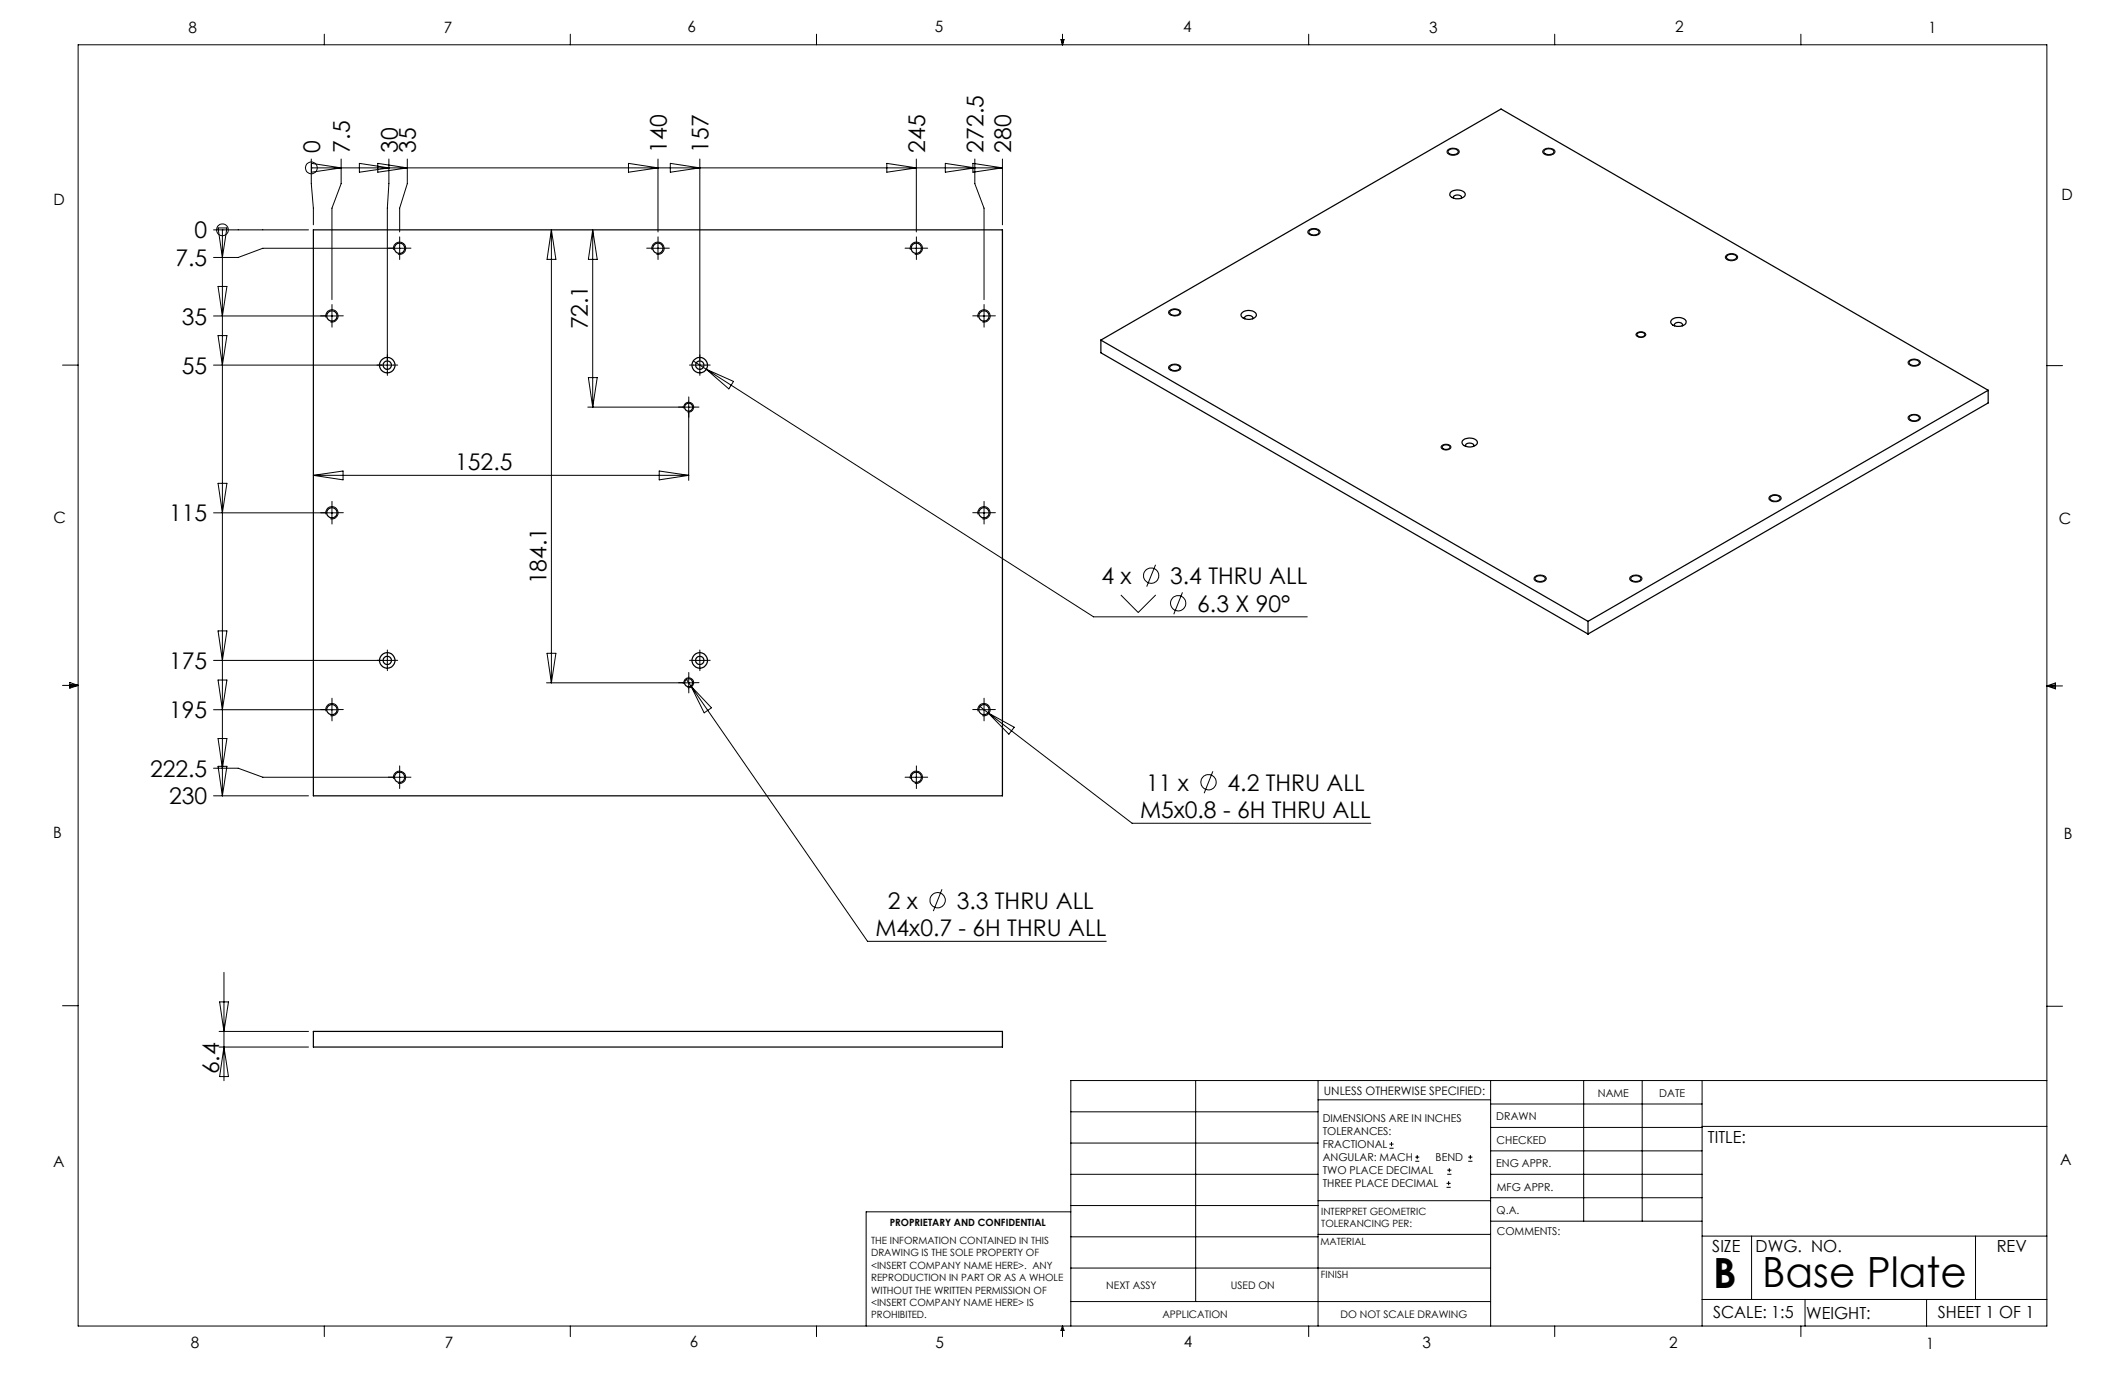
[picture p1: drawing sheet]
<svg xmlns="http://www.w3.org/2000/svg" width="432mm" height="279mm" viewBox="0 0 432 279" stroke-linecap="round" stroke-linejoin="round" font-family="sans-serif">
<g fill="none" stroke="#000" stroke-width=".2">
<path d="M15.9 9.1h400v260.4h-400zM65.9 6.9v2.2M115.9 6.9v2.2M165.9 6.9v2.2M215.6 8h.6l-.3 1.1zM215.7 8l.2 1.1M215.9 6.9v2.2M216 8l-.1 1.1M265.9 6.9v2.2M315.9 6.9v2.2M365.9 6.9v2.2M63.3 34.1h.1"/>
<path d="M63.3 32.3v5l.4 5v3.4M63.3 34.1h140.4M63.3 33.2l6 .9-6 .9zM69.3 32.3v5l-1.8 5v18.6M73 33.2l6 .9-6 .9zM76.8 33.2l6 .9-6 .9zM79 32.3v5l-.3 5v33.2M82.8 32.3v5l-1.6 5v4.8M127.7 33.2l6 .9-6 .9zM133.7 32.3v14.8M136.2 33.2l6 .9-6 .9zM142.2 32.3v43.2"/>
<path d="M180.2 33.2l6 .9-6 .9zM186.2 32.3v14.8M192.1 33.2l6 .9-6 .9zM197.7 33.2l6 .9-6 .9zM198.1 32.3v5l1.9 5v18.6M203.7 32.3v13.4M294.3 30.4a1.61 1.61 0 0 1 2.2 .4 1.36 1.36 0 0 1-2.1 .5 .52 .52 0 0 1-.4-.4 .52 .52 0 0 1 .3-.5zM313.6 30.5a1.62 1.62 0 0 1 2.4 .3 1.46 1.46 0 0 1-2.5 .2zM43.4 46.7h19.3M44.3 46.3h1.8l-.9 6zM44.3 58.2h1.8l-.9 6zM45.2 46.7v115"/>
<path d="M45.2 46.7h.1M80 50.8a1.26 1.26 0 0 1 1.1-1.6 1.26 1.26 0 0 1 1.3 1.3 1.26 1.26 0 0 1-1.5 1.1M81.2 49.2v2.5M82.4 50.4h-29l-5 1.9h-5M112 46.7l1 6h-1.8zM112 46.7v92M120.4 46.7v36M120.4 46.7l1 6h-1.8zM132.4 50.4h2.5M132.5 50.8a1.25 1.25 0 0 1 1-1.6 1.25 1.25 0 0 1 1.4 1.3 1.25 1.25 0 0 1-1.5 1.1M133.7 49.2v2.5M184.9 50.4h2.5"/>
<path d="M185 50.8a1.25 1.25 0 0 1 1.1-1.6 1.25 1.25 0 0 1 1.3 1.4 1.25 1.25 0 0 1-1.5 1M186.2 49.2v2.5M265.9 46.8a1.62 1.62 0 0 1 2.4 .3 1.46 1.46 0 0 1-2.5 .2zM350.8 51.8a1.51 1.51 0 0 1 2.3 .5 1.46 1.46 0 0 1-2.5 0zM12.7 74.2h3.2M44.3 68.2h1.8l-.9 6zM66.3 64.5a1.25 1.25 0 0 1 1-1.5 1.25 1.25 0 0 1 1.4 1.3 1.25 1.25 0 0 1-1.6 1.1M67.5 62.9v2.5M68.7 64.2h-25.3M79.9 74.2h-36.5M119.6 76.7h1.8l-1 6zM140.9 73.3l2.6 1.7"/>
<path d="M140.9 74.2h2.5M143.5 75l78.7 50.3h43.4M143.5 75l5.5 2.5-.9 1.5zM198.7 64.2h2.5M198.7 64.5a1.26 1.26 0 0 1 1.1-1.6 1.26 1.26 0 0 1 1.4 1.4 1.26 1.26 0 0 1-1.6 1.1M200 62.9v2.5M237.6 63.1a1.62 1.62 0 0 1 2.4 .3 1.46 1.46 0 0 1-2.4 .5 .47 .47 0 0 1 0-.8zM237.6 74.4a1.62 1.62 0 0 1 2.4 .2 1.39 1.39 0 0 1-2.1 .7l-.1-.1a.51 .51 0 0 1-.2-.8zM332.6 67.7a1.2 1.2 0 0 1 1.8 .3 1.14 1.14 0 0 1-2-.1zM387.9 73.3a1.59 1.59 0 0 1 2.3 .3 1.36 1.36 0 0 1-2.1 .6l-.1-.1a.48 .48 0 0 1-.1-.8zM415.9 74.3h3.2M44.3 98.2h1.8l-.9 6z"/>
<path d="M63.7 96.6h76.2M63.7 96.6l6-.9v1.8zM133.9 95.7l6 .9-6 .9zM139 83a1.01 1.01 0 0 1 .8-1.3 1.01 1.01 0 0 1 1.1 1.1 1.01 1.01 0 0 1-1.2 .9M139.9 81.5v16.1M141.2 82.7h-21.7M292.9 90.6a1.2 1.2 0 0 1 1.9 .3 1.11 1.11 0 0 1-2-.1zM387.9 84.6a1.59 1.59 0 0 1 2.3 .2 1.22 1.22 0 0 1-1.7 .8l-.3-.1a.56 .56 0 0 1-.3-.9zM66.3 104.5a1.25 1.25 0 0 1 1-1.5 1.25 1.25 0 0 1 1.4 1.3 1.25 1.25 0 0 1-1.6 1.1M67.5 102.9v2.5M68.7 104.2h-25.3M198.7 104.2h2.5"/>
<path d="M198.7 104.5a1.26 1.26 0 0 1 1.1-1.6 1.26 1.26 0 0 1 1.4 1.4 1.26 1.26 0 0 1-1.6 1.1M200 102.9v2.5M234.8 114.8l-1.8 4.4M311.9 117.2a1.63 1.63 0 0 1 2.3 .2 1.1 1.1 0 0 1-1.6 .9l-.5-.2a.51 .51 0 0 1-.2-.9zM331.2 117.3a1.6 1.6 0 0 1 2.5 .2 1.46 1.46 0 0 1-2.4 .4l-.1-.2zM359.7 100.8a1.54 1.54 0 0 1 2.2 .5 1.54 1.54 0 0 1-2.5 .1zM12.7 139.3h3.2M14.2 139.1l1.7 .2M14.2 138.7l1.7 .6-1.7 .5zM15.9 139.3l-1.7 .3M44.3 128.2h1.8l-.9 6zM44.3 138.2h1.8l-.9 6z"/>
<path d="M78.7 133v2.4M79.9 134.2h-36.5M111.2 132.8h1.8l-1 5.9zM139 139a1 1 0 0 1 .8-1.3 1 1 0 0 1 1.1 1.1 1 1 0 0 1-1.2 .9M139.5 138.1l.9 1.3M139.9 137.5v2.5M140.4 139.4l35.9 51.9h48.5M140.4 139.4l4.2 4.4-1.5 1.1zM140.9 134.2h2.5M141.2 138.7h-30.1M142.2 133v2.4M227.8 120.9l3.5 3.6 3.5-3.6"/>
<path d="M240.3 120.4l-1.8 4.4M415.9 139.4h3.2M415.9 139.4l1.8-.6v1.2zM415.9 139.4l1.8 .3M417.7 139.2l-1.8 .2M43.4 156.1h5l5 1.8h29M44.3 150.1h1.8l-.9 6zM44.3 155.7h1.8l-.9 6zM66.3 144.5a1.25 1.25 0 0 1 1-1.5 1.25 1.25 0 0 1 1.4 1.3 1.25 1.25 0 0 1-1.6 1.1M67.5 142.9v2.6M68.7 144.2h-25.3M80 158.3a1.25 1.25 0 0 1 1.1-1.6 1.25 1.25 0 0 1 1.3 1.4 1.25 1.25 0 0 1-1.5 1.1"/>
<path d="M81.2 156.7v2.5M184.9 157.9h2.5M185 158.3a1.24 1.24 0 0 1 1.1-1.6 1.24 1.24 0 0 1 1.3 1.4 1.24 1.24 0 0 1-1.5 1.1M186.2 156.7v2.5M198.7 144.2h2.5M198.7 144.5a1.26 1.26 0 0 1 1.1-1.5 1.26 1.26 0 0 1 1.4 1.3 1.26 1.26 0 0 1-1.6 1.1M199.1 143.5l1.7 1.4M200 142.9v2.6M200.8 144.9l29.2 22.4h48.6M200.8 144.9l5.3 2.9-1.1 1.4zM246.5 156.7l-1.8 4.5M43.4 161.7h19.3"/>
<path d="M45.5 197.6v22M191.4 180.7l-1.7 4.4M12.7 204.4h3.2M44.5 209.6h18.2M44.5 212.8h18.2M44.6 203.6h1.8l-.9 6zM45.5 212.8l.9 6h-1.8zM243 219.6v44.9M267.8 219.6v49.9M302.9 219.6v49.9M321.8 219.6v28.5M333.7 219.6v28.5"/>
<path d="M345.9 219.6v49.9M415.9 204.5h3.2M415.9 219.6h-198.3v49.9M217.6 238.6h50.2M217.6 232.3h50.2M217.6 225.9h50.2M267.8 223.5h35.1M282.3 233.3h.9M282.3 232.5h.9M282.8 232.1v.8M287.6 236h.8M287.6 235.1h.8"/>
<path d="M288 234.7v.8M294.1 238.6h.8M294.1 237.8h.8M294.5 237.4v.8M298.3 236h.9M298.3 235.1h.9M298.8 234.7v.8M302.9 238.6h43M302.9 233.9h43M302.9 229.1h43M302.9 224.3h43M345.9 228.9h70"/>
<path d="M217.6 257.7h85.3M217.6 251.3h50.2M217.6 245h50.2M217.6 246.2h-41.6v23.3M267.8 250.8h35.1M267.8 244h35.1M293.9 241.3h.9M293.9 240.5h.9M294.4 240v.8M302.9 248.1h43M302.9 243.4h43M345.9 251.2h70"/>
<path d="M355.9 251.2v12.9M401.4 251.2v12.9M65.9 269.5v2.1M115.9 269.5v2.1M165.9 269.5v2.1M215.9 269.5v2.1M215.9 269.5l.3 .8h-.6zM217.6 264.5h85.3M265.9 269.5v2.1M315.9 269.5v2.1M345.9 264.1h70M365.9 269.5v2.1"/>
<path d="M366.8 264.1v5.4M391.5 264.1v5.4"/>
<circle cx="63.3" cy="34.1" r="1.2"/>
<circle cx="45.2" cy="46.7" r="1.2"/>
<circle cx="233.9" cy="117" r="1.55"/>
<circle cx="239.4" cy="122.6" r="1.55"/>
<circle cx="245.6" cy="159" r="1.55"/>
<circle cx="190.5" cy="182.9" r="1.56"/>
</g>
<g fill="none" stroke="#000" stroke-width=".2" stroke-dasharray="15.2 1.3 1.3 1.3">
<path d="M80 50.4h-1.1M81.2 49.2v-1.1M81.2 51.7v1M82.5 50.4h1M132.5 50.4h-1.1M133.7 49.2v-1.1M133.7 51.7v1M135 50.4h1M185 50.4h-1.1M186.2 49.2v-1.1M186.2 51.7v1M187.5 50.4h1"/>
<path d="M66.2 64.2h-1M67.5 62.9v-1M67.5 65.4v1.1M68.7 64.2h1.1M77.5 74.2h-.9M78.7 72.9v-.8M78.7 75.4v.9M80 74.2h.8M141 74.2h-.9M142.2 72.9v-.8M142.2 75.4v.9M143.5 74.2h.8"/>
<path d="M198.7 64.2h-1M200 62.9v-1M200 65.4v1.1M201.2 64.2h1.1M138.7 82.7h-.8M140 81.5v-.9M140 84v.8M141.2 82.7h.8M66.2 104.2h-1M67.5 102.9v-1M67.5 105.4v1.1M68.7 104.2h1.1"/>
<path d="M198.7 104.2h-1M200 102.9v-1M200 105.4v1.1M201.2 104.2h1.1M77.5 134.2h-.9M78.7 132.9v-.8M78.7 135.4v.9M80 134.2h.8M138.7 138.7h-.8M140 137.5v-.9M140 140v.8M141 134.2h-.9"/>
<path d="M141.2 138.7h.8M142.2 132.9v-.8M142.2 135.4v.9M143.5 134.2h.8M66.2 144.2h-1M67.5 142.9v-1M67.5 145.4v1.1M68.7 144.2h1.1M80 157.9h-1.1M81.2 156.7v-1.1M81.2 159.2v1M82.5 157.9h1"/>
<path d="M185 157.9h-1.1M186.2 156.7v-1.1M186.2 159.2v1M187.5 157.9h1M198.7 144.2h-1M200 142.9v-1M200 145.4v1.1M201.2 144.2h1.1"/>
</g>
<g fill="none" stroke="#000" stroke-width=".25">
<path d="M294.3 30.7a1.37 1.37 0 0 1 2 .1 1.21 1.21 0 0 1-2.1 .1zM294.9 38.9a2.2 2.2 0 0 1 2.8 .4 1.15 1.15 0 0 1-1.4 1.1h-.5a1.23 1.23 0 0 1-1.2-1zM313.9 30.5l.6-.3a.92 .92 0 0 1 1.2 .8 1.28 1.28 0 0 1-2-.1zM63.7 46.7h140v115h-140zM266.1 46.8l1-.2a.63 .63 0 0 1 .7 .1 .63 .63 0 0 1 .1 .8l-1 .3a.75 .75 0 0 1-.9-.8zM295.4 40.3l-.1-.2a.97 .97 0 0 1 1.7 0l-.1 .2M351 51.9l.9-.3a.75 .75 0 0 1 .9 .8 1.33 1.33 0 0 1-2-.1zM223.7 69.1v2.6l99 57.1M223.7 69.1l99 57.2M223.7 69.1l81.3-46.9 99 57.1M237.8 63.1l.3-.1a1.25 1.25 0 0 1 1.6 .4 1.19 1.19 0 0 1-2 .1zM237.8 74.4l.6-.3a.88 .88 0 0 1 1.3 .8 1.28 1.28 0 0 1-2-.1z"/>
<path d="M252.3 63.7a2.01 2.01 0 0 1 3 .1 1.18 1.18 0 0 1-1.4 1.1 1.41 1.41 0 0 1-1.7-1zM252.9 64.8v-.2a1 1 0 0 1 1.7 0l-.1 .2M332.7 67.8l.7-.3a.59 .59 0 0 1 .8 .7 .99 .99 0 0 1-1.6-.2zM339.8 64.9a2.11 2.11 0 0 1 2.8 .3 1.15 1.15 0 0 1-1.4 1.1 1.36 1.36 0 0 1-1.7-.9zM340.3 66.2l-.1-.2a.97 .97 0 0 1 1.7 0l-.1 .2M388.1 73.3l.6-.2a.93 .93 0 0 1 1.3 .7 1.31 1.31 0 0 1-2.1-.1zM404 79.3l-81.3 47M404 79.3v2.6l-81.3 46.9M293.1 90.7l.7-.3a.6 .6 0 0 1 .8 .6 .99 .99 0 0 1-1.6-.2zM297.1 89.6a2.09 2.09 0 0 1 3.1 .1 1.19 1.19 0 0 1-1.5 1.1h-.4a1.23 1.23 0 0 1-1.2-.9zM297.9 90.7l-.1-.2a.97 .97 0 0 1 1.7 0l-.1 .2M388.1 84.6l.6-.3a.93 .93 0 0 1 1.3 .8 1.37 1.37 0 0 1-2.1-.1z"/>
<path d="M311.9 117.4a1.37 1.37 0 0 1 2.1 .1 1.15 1.15 0 0 1-1.8 .5l-.3-.4zM331.5 117.2l1-.2a.63 .63 0 0 1 .8 .2 .63 .63 0 0 1 0 .7l-1 .3a.75 .75 0 0 1-.9-.8zM359.7 101.1a1.37 1.37 0 0 1 2 .1 1.18 1.18 0 0 1-1 .7 1.18 1.18 0 0 1-1.1-.6zM322.7 126.3v2.5M63.7 209.6h140v3.2h-140z"/>
<circle cx="81.2" cy="50.5" r="1.05"/>
<circle cx="133.7" cy="50.5" r="1.05"/>
<circle cx="186.2" cy="50.4" r="1.06"/>
<circle cx="67.5" cy="64.2" r="1.06"/>
<circle cx="78.7" cy="74.2" r="1.57"/>
<circle cx="78.7" cy="74.2" r=".84"/>
<circle cx="142.2" cy="74.2" r="1.57"/>
<circle cx="142.2" cy="74.2" r=".84"/>
<circle cx="199.9" cy="64.2" r="1.05"/>
<circle cx="139.9" cy="82.7" r=".83"/>
<circle cx="67.5" cy="104.2" r="1.05"/>
<circle cx="199.9" cy="104.2" r="1.04"/>
<circle cx="78.7" cy="134.2" r="1.57"/>
<circle cx="78.7" cy="134.2" r=".84"/>
<circle cx="139.9" cy="138.7" r=".82"/>
<circle cx="142.2" cy="134.2" r="1.57"/>
<circle cx="142.2" cy="134.2" r=".84"/>
<circle cx="67.5" cy="144.2" r="1.05"/>
<circle cx="81.2" cy="157.9" r="1.05"/>
<circle cx="186.2" cy="157.9" r="1.06"/>
<circle cx="199.9" cy="144.2" r="1.04"/>
</g>
<g font-size="8.5">
<text x="348.1" y="261.8">B</text>
<text x="358.1" y="261.6">Base Plate</text>
</g>
<g font-size="4.7">
<text x="65.1" y="31" transform="rotate(-90 65.1 31)">0</text>
<text x="71.1" y="31" transform="rotate(-90 71.1 31)">7.5</text>
<text x="80.8" y="31" transform="rotate(-90 80.8 31)">30</text>
<text x="84.5" y="31" transform="rotate(-90 84.5 31)">35</text>
<text x="135.5" y="31" transform="rotate(-90 135.5 31)">140</text>
<text x="144" y="31" transform="rotate(-90 144 31)">157</text>
<text x="188" y="31" transform="rotate(-90 188 31)">245</text>
<text x="199.9" y="31" transform="rotate(-90 199.9 31)">272.5</text>
<text x="205.5" y="31" transform="rotate(-90 205.5 31)">280</text>
<text x="39.5" y="48.4">0</text>
<text x="35.7" y="54.1">7.5</text>
<text x="37" y="65.9">35</text>
<text x="119.4" y="66.9" transform="rotate(-90 119.4 66.9)">72.1</text>
<text x="37" y="75.9">55</text>
<text x="92.5" y="95.6">152.5</text>
<text x="34.4" y="105.9">115</text>
<text x="111.1" y="118.8" transform="rotate(-90 111.1 118.8)">184.1</text>
<text x="223.8" y="118.7">4 x</text>
<text x="237.8" y="118.7">3.4 THRU ALL</text>
<text x="243.3" y="124.3">6.3 X 90°</text>
<text x="34.4" y="136">175</text>
<text x="34.4" y="146">195</text>
<text x="30.5" y="157.8">222.5</text>
<text x="232.9" y="160.6">11 x</text>
<text x="249.4" y="160.6">4.2 THRU ALL</text>
<text x="34.4" y="163.5">230</text>
<text x="231.7" y="166.3">M5x0.8 - 6H THRU ALL</text>
<text x="180.4" y="184.6">2 x</text>
<text x="194.4" y="184.6">3.3 THRU ALL</text>
<text x="177.9" y="190.2">M4x0.7 - 6H THRU ALL</text>
<text x="44.5" y="218.3" transform="rotate(-90 44.5 218.3)">6.4</text>
</g>
<g font-size="3.4">
<text x="347.1" y="232.3">TITLE:</text>
<text x="347.9" y="254.3">SIZE</text>
<text x="356.7" y="254.4">DWG. NO.</text>
<text x="405.7" y="254.5">REV</text>
<text x="348.1" y="267.9">SCALE: 1:5</text>
<text x="367" y="268">WEIGHT:</text>
<text x="393.8" y="267.9">SHEET 1 OF 1</text>
</g>
<g font-size="3.2">
<text x="38.3" y="6.7">8</text>
<text x="90.2" y="6.7">7</text>
<text x="139.7" y="6.5">6</text>
<text x="190" y="6.5">5</text>
<text x="240.4" y="6.5">4</text>
<text x="290.4" y="6.7">3</text>
<text x="340.4" y="6.5">2</text>
<text x="391.9" y="6.7">1</text>
<text x="10.9" y="41.6">D</text>
<text x="418.9" y="40.7">D</text>
<text x="10.9" y="106.3">C</text>
<text x="418.4" y="106.4">C</text>
<text x="10.8" y="170.2">B</text>
<text x="419.4" y="170.6">B</text>
<text x="10.8" y="237.2">A</text>
<text x="418.6" y="236.8">A</text>
<text x="38.8" y="273.8">8</text>
<text x="90.4" y="273.8">7</text>
<text x="140.2" y="273.8">6</text>
<text x="190.1" y="273.9">5</text>
<text x="240.5" y="273.8">4</text>
<text x="289" y="273.9">3</text>
<text x="339.1" y="273.8">2</text>
<text x="391.4" y="274.1">1</text>
</g>
<text font-size="2.4" x="269" y="222.4">UNLESS OTHERWISE SPECIFIED:</text>
<g font-size="2.2">
<text x="268.8" y="228">DIMENSIONS ARE IN INCHES</text>
<text x="304.1" y="227.7">DRAWN</text>
<text x="324.7" y="222.9">NAME</text>
<text x="337.2" y="222.9">DATE</text>
<text x="268.8" y="230.6">TOLERANCES:</text>
<text x="268.8" y="233.3">FRACTIONAL</text>
<text x="304.1" y="232.6">CHECKED</text>
<text x="268.8" y="236">ANGULAR: MACH</text>
<text x="268.8" y="238.6">TWO PLACE DECIMAL</text>
<text x="291.7" y="236">BEND</text>
<text x="304" y="237.2">ENG APPR.</text>
<text x="268.8" y="241.3">THREE PLACE DECIMAL</text>
<text x="304.2" y="241.9">MFG APPR.</text>
<text x="304.1" y="246.7">Q.A.</text>
<text x="304.1" y="250.9">COMMENTS:</text>
</g>
<g font-size="2.1">
<text x="224.8" y="262">NEXT ASSY</text>
<text x="250.1" y="261.9">USED ON</text>
<text x="236.2" y="267.8">APPLICATION</text>
<text x="272.4" y="267.8">DO NOT SCALE DRAWING</text>
</g>
<g font-size="2">
<text x="180.8" y="249.2">PROPRIETARY AND CONFIDENTIAL</text>
<text x="268.5" y="246.8">INTERPRET GEOMETRIC</text>
<text x="268.5" y="249.4">TOLERANCING PER:</text>
<text x="177" y="252.8">THE INFORMATION CONTAINED IN THIS</text>
<text x="177" y="255.3">DRAWING IS THE SOLE PROPERTY OF</text>
<text x="177" y="257.8">&lt;INSERT COMPANY NAME HERE&gt;. ANY</text>
<text x="268.3" y="252.9">MATERIAL</text>
<text x="177" y="260.3">REPRODUCTION IN PART OR AS A WHOLE</text>
<text x="177" y="262.9">WITHOUT THE WRITTEN PERMISSION OF</text>
<text x="268.4" y="259.7">FINISH</text>
<text x="177" y="265.4">&lt;INSERT COMPANY NAME HERE&gt; IS</text>
<text x="177" y="267.9">PROHIBITED.</text>
</g>
</svg>
